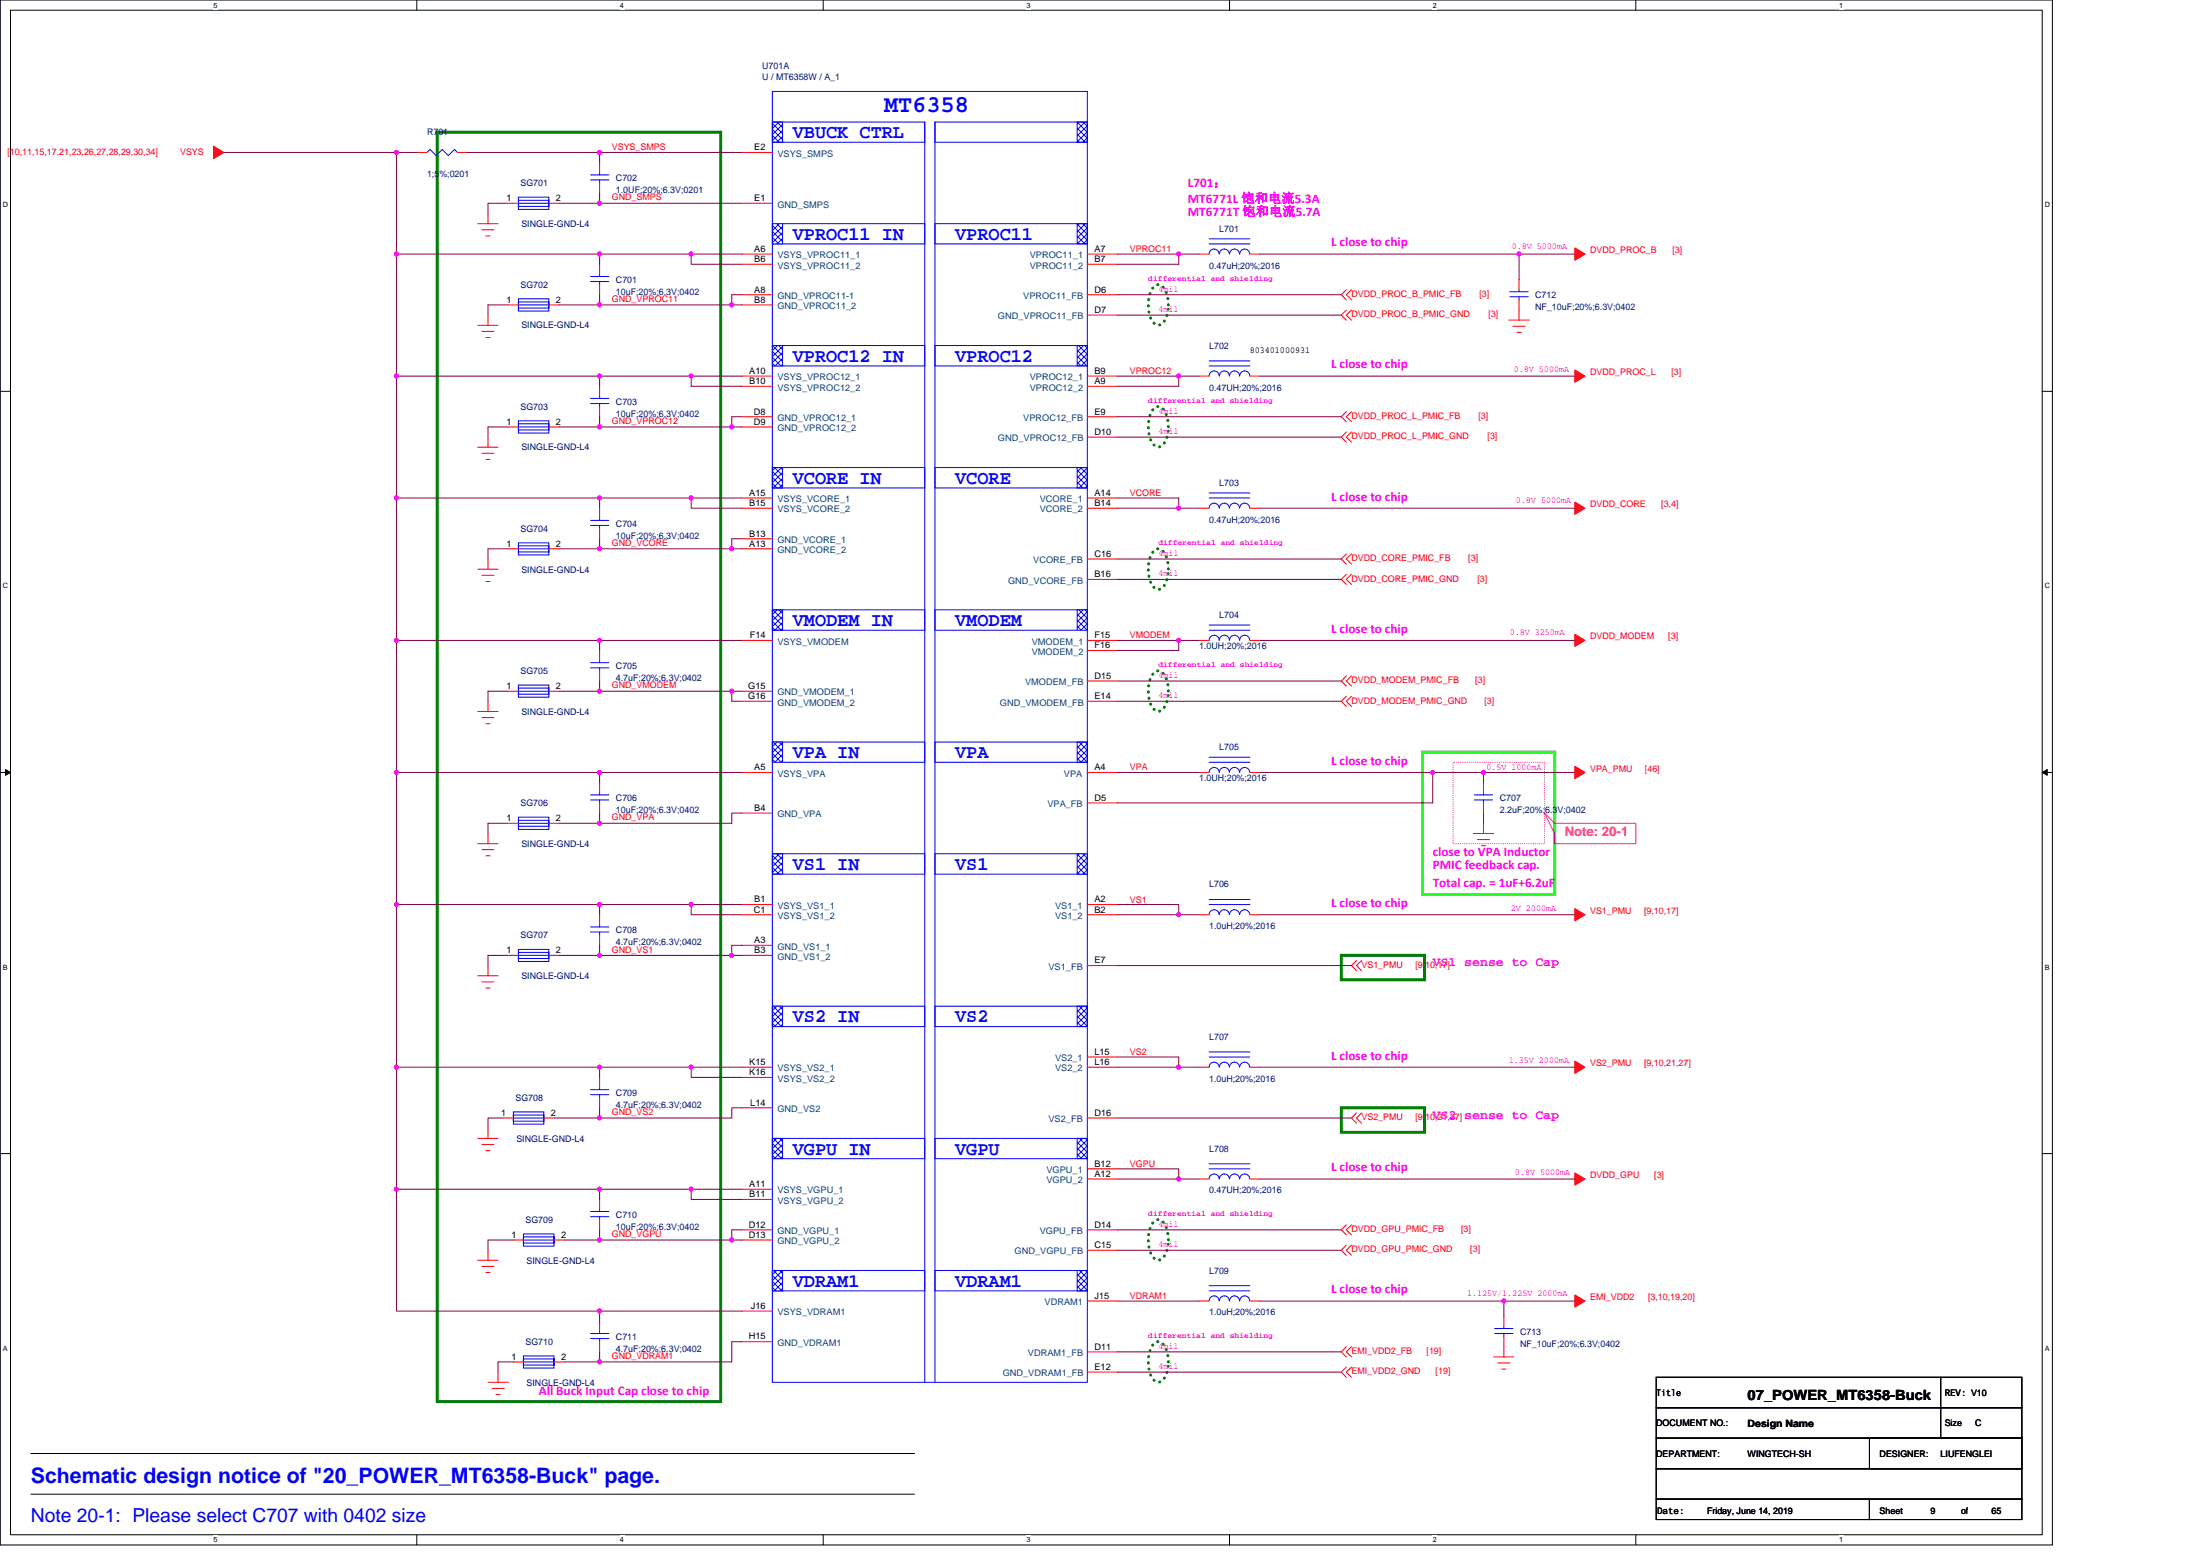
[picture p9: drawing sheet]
<svg xmlns="http://www.w3.org/2000/svg" width="297mm" height="210mm" viewBox="0 0 297 210" stroke-linecap="round" stroke-linejoin="round" font-family="sans-serif">
<path d="M0 0h277.1v208.5h-277.1zM1.4 1.4h274.3v205.7h-274.3z" fill="none" stroke="#000" stroke-width=".14"/>
<g fill="#fff">
<path d="M28.8 .1h.6v1.1h-.6z"/>
<path d="M28.8 207.3h.6v1.1h-.6z"/>
</g>
<path d="M56.3 0v1.4M56.3 207.1v1.4" fill="none" stroke="#000" stroke-width=".14"/>
<g fill="#fff">
<path d="M83.7 .1h.6v1.1h-.6z"/>
<path d="M83.7 207.3h.6v1.1h-.6z"/>
</g>
<path d="M111.1 0v1.4M111.1 207.1v1.4" fill="none" stroke="#000" stroke-width=".14"/>
<g fill="#fff">
<path d="M138.6 .1h.5v1.1h-.5z"/>
<path d="M138.6 207.3h.5v1.1h-.5z"/>
</g>
<path d="M166 0v1.4M166 207.1v1.4" fill="none" stroke="#000" stroke-width=".14"/>
<g fill="#fff">
<path d="M193.4 .1h.6v1.1h-.6z"/>
<path d="M193.4 207.3h.6v1.1h-.6z"/>
</g>
<path d="M220.9 0v1.4M220.9 207.1v1.4" fill="none" stroke="#000" stroke-width=".14"/>
<g fill="#fff">
<path d="M248.3 .1h.6v1.1h-.6z"/>
<path d="M248.3 207.3h.6v1.1h-.6z"/>
<path d="M.4 27.1h.7v1.1h-.7z"/>
<path d="M276.1 27.1h.7v1.1h-.7z"/>
<path d="M.4 78.5h.7v1.1h-.7z"/>
<path d="M276.1 78.5h.7v1.1h-.7z"/>
</g>
<path d="M0 52.8h1.4M275.7 52.8h1.4" fill="none" stroke="#000" stroke-width=".14"/>
<g fill="#fff">
<path d="M.4 130h.7v1.1h-.7z"/>
<path d="M276.1 130h.7v1.1h-.7z"/>
</g>
<path d="M0 104.2h1.4M275.7 104.2h1.4" fill="none" stroke="#000" stroke-width=".14"/>
<path d="M.7 103.8l.7 .4-.7 .4zM275.7 104.2l.7-.4v.8z" fill="#000" stroke="#000" stroke-width=".14"/>
<g fill="#fff">
<path d="M.4 181.4h.7v1.1h-.7z"/>
<path d="M276.1 181.4h.7v1.1h-.7z"/>
</g>
<g fill="none" stroke="#000" stroke-width=".14">
<path d="M0 155.7h1.4M275.7 155.7h1.4M4.2 196.2h119.3M223.6 185.9h38.4v4.1h-38.4zM223.6 190h38.4v4.1h-38.4zM223.6 198.2h49.4v4.1h-49.4zM223.6 194.1h49.4v4.1h-49.4zM252.4 194.1h20.6v4.1h-20.6zM262 185.9h11v4.1h-11zM262 190h11v4.1h-11zM4.2 201.6h119.3M223.6 202.3h28.8v2.8h-28.8z"/>
<path d="M252.4 202.3h20.6v2.8h-20.6z"/>
</g>
<path d="M59 17.8h38.3v171.3h-38.3zM181.1 128.9h11.2v3.3h-11.2zM181.1 149.5h11.2v3.3h-11.2z" fill="none" stroke="#008000" stroke-width=".4"/>
<path d="M192.1 101.5h17.8v19.2h-17.8z" fill="none" stroke="#0f0" stroke-width=".4"/>
<path d="M155.7 38.8a.82 .82 0 0 1 1.4 0 4.5 4.5 0 0 1 0 4.7 .81 .81 0 0 1-1.4 0 4.5 4.5 0 0 1 0-4.7zM155.7 55.2a.82 .82 0 0 1 1.4 0 4.5 4.5 0 0 1 0 4.8 .81 .81 0 0 1-1.4 0 4.5 4.5 0 0 1 0-4.8zM155.7 74.4a.81 .81 0 0 1 1.4 0 4.5 4.5 0 0 1 0 4.8 .81 .81 0 0 1-1.4 0 4.5 4.5 0 0 1 0-4.8zM155.7 90.9a.82 .82 0 0 1 1.4 0 4.5 4.5 0 0 1 0 4.7 .81 .81 0 0 1-1.4 0 4.5 4.5 0 0 1 0-4.7zM155.7 165a.82 .82 0 0 1 1.4 0 4.5 4.5 0 0 1 0 4.7 .81 .81 0 0 1-1.4 0 4.5 4.5 0 0 1 0-4.7zM155.7 181.4a.82 .82 0 0 1 1.4 0 4.5 4.5 0 0 1 0 4.7 .81 .81 0 0 1-1.4 0 4.5 4.5 0 0 1 0-4.7z" fill="none" stroke="#008000" stroke-width=".4" stroke-dasharray="0 .8"/>
<path d="M196.2 102.9h12.3v11h-12.3z" fill="none" stroke="#ff0080" stroke-width=".14" stroke-dasharray="0 .3"/>
<path d="M208.5 109.7l1.4 1.4h11v2.8h-11v-1.4z" fill="none" stroke="#ff0080" stroke-width=".14"/>
<g fill="none" stroke="#f00" stroke-width=".14">
<path d="M56.3 20.6h1.4M61.8 20.6h1.3M64.5 30.2h2.7M65.1 31h1.6M65.6 31.8h.6M65.9 28.8v1.4M68.6 27.4h1.4M74.1 27.4h1.4M81 21.9v1.4M81 24.7v1.4M161.9 34.3h1.4M168.8 34.3h1.3"/>
<path d="M181.8 39.1l-.7 .7 .7 .7M182.5 39.1l-.7 .7 .7 .7M64.5 43.9h2.7M65.1 44.7h1.6M65.6 45.6h.6M65.9 42.5v1.4M65.9 59v1.3M68.6 57.6h1.4M68.6 41.1h1.4M74.1 57.6h1.4M74.1 41.1h1.4M181.8 55.6l-.7 .6 .7 .7"/>
<path d="M181.8 41.8l-.7 .7 .7 .7M181.8 58.3l-.7 .7 .7 .7M182.5 55.6l-.7 .6 .7 .7M182.5 41.8l-.7 .7 .7 .7M182.5 58.3l-.7 .7 .7 .7M203.7 43.2h2.8M204.3 44h1.6M204.8 44.9h.6M205.1 41.8v1.4M64.5 60.3h2.7M64.5 76.8h2.7M65.1 61.2h1.6"/>
<path d="M65.1 77.6h1.6M65.6 62h.6M65.6 78.5h.6M65.9 75.4v1.4M68.6 74.1h1.4M74.1 74.1h1.4M81 68.6v1.4M81 71.3v1.4M161.9 68.6h1.4M168.8 68.6h1.3M181.8 74.8l-.7 .6 .7 .7M181.8 77.5l-.7 .7 .7 .7"/>
<path d="M182.5 74.8l-.7 .6 .7 .7M182.5 77.5l-.7 .7 .7 .7M64.5 96h2.7M65.1 96.8h1.6M65.6 97.7h.6M65.9 94.6v1.4M68.6 93.3h1.4M74.1 93.3h1.4M161.9 86.4h1.4M168.8 86.4h1.3M181.8 91.2l-.7 .7 .7 .7M181.8 94l-.7 .6 .7 .7"/>
<path d="M182.5 91.2l-.7 .7 .7 .7M182.5 94l-.7 .6 .7 .7M64.5 113.9h2.7M65.1 114.7h1.6M65.6 115.5h.6M65.9 112.5v1.4M68.6 111.1h1.4M74.1 111.1h1.4M81 105.6v1.4M81 108.4v1.3M161.9 104.2h1.4M168.8 104.2h1.3"/>
<path d="M198.9 112.5h2.8M199.5 113.3h1.6M200 114.1h.6M200.3 111.1v1.4M200.3 105.6v1.4M200.3 108.4v1.3M64.5 131.7h2.7M65.1 132.5h1.6M65.6 133.3h.6M65.9 130.3v1.4M81 123.4v1.4M81 126.2v1.4"/>
<path d="M161.9 123.4h1.4M168.8 123.4h1.3M183.2 129.6l-.7 .7 .7 .7M183.8 129.6l-.6 .7 .6 .7M64.5 153.6h2.7M65.1 154.5h1.6M65.6 155.3h.6M65.9 152.3v1.3M67.9 150.9h1.4M73.4 150.9h1.4M161.9 159.1h1.4M168.8 159.1h1.3"/>
<path d="M183.2 150.2l-.7 .7 .7 .7M183.8 150.2l-.6 .7 .6 .7M64.5 170.1h2.7M65.1 170.9h1.6M65.6 171.7h.6M65.9 168.7v1.4M69.3 167.3h1.4M74.8 167.3h1.4M81 161.9v1.3M81 164.6v1.4M81 178.3v1.4M181.8 165.3l-.7 .7 .7 .6"/>
<path d="M181.8 168l-.7 .7 .7 .7M182.5 165.3l-.7 .7 .7 .6M182.5 168l-.7 .7 .7 .7M65.9 186.5h2.7M66.4 187.4h1.7M67 188.2h.5M67.2 185.2v1.3M69.3 183.8h1.4M74.8 183.8h1.4M81 181.1v1.3M181.8 181.7l-.7 .7 .7 .7M181.8 184.5l-.7 .7 .7 .7"/>
<path d="M182.5 181.7l-.7 .7 .7 .7M182.5 184.5l-.7 .7 .7 .7M201.7 183.1h2.7M202.2 183.9h1.7M202.8 184.8h.5M203 181.7v1.4"/>
</g>
<g fill="#f00" stroke="#f00" stroke-width=".14">
<path d="M28.8 19.7l1.4 .9-1.4 .8z"/>
<path d="M212.6 33.5l1.4 .8-1.4 .8z"/>
<path d="M212.6 49.9l1.4 .9-1.4 .8z"/>
<path d="M212.6 67.8l1.4 .8-1.4 .8z"/>
<path d="M212.6 85.6l1.4 .8-1.4 .8z"/>
<path d="M212.6 103.4l1.4 .8-1.4 .9z"/>
<path d="M212.6 122.6l1.4 .8-1.4 .9z"/>
<path d="M212.6 143.2l1.4 .8-1.4 .8z"/>
<path d="M212.6 158.3l1.4 .8-1.4 .8z"/>
<path d="M212.6 174.8l1.4 .8-1.4 .8z"/>
</g>
<g fill="none" stroke="#00f" stroke-width=".14">
<path d="M57.7 20.6l.4-.4 .8 .8 .8-.8 .8 .8 .9-.8 .4 .4M70 27h4.1v.9h-4.1zM70 26.6h4.1v1.7h-4.1zM70 27.4h4.1M79.7 24.3h2.5M79.7 23.6h2.5M81 23.3v.3M81 24.3v.4M163.3 32.9h5.5M163.3 32.2h5.5M163.3 34.3a.68 .68 0 0 1 .6-.7 .68 .68 0 0 1 .7 .7 .69 .69 0 0 1 .7-.7 .69 .69 0 0 1 .7 .7M166 34.3a.68 .68 0 0 1 .7-.7 .68 .68 0 0 1 .7 .7"/>
<path d="M167.4 34.3a.68 .68 0 0 1 .7-.7 .68 .68 0 0 1 .6 .7M70 57.2h4.1v.8h-4.1zM70 56.8h4.1v1.6h-4.1zM70 40.7h4.1v.9h-4.1zM70 40.3h4.1v1.7h-4.1zM70 57.6h4.1M70 41.1h4.1M70 73.7h4.1v.8h-4.1zM70 73.3h4.1v1.6h-4.1zM70 74.1h4.1M79.7 70.9h2.5M79.7 70.2h2.5"/>
<path d="M81 70v.2M81 70.9v.4M163.3 67.2h5.5M163.3 66.5h5.5M163.3 68.6a.68 .68 0 0 1 .6-.7 .68 .68 0 0 1 .7 .7 .69 .69 0 0 1 .7-.7 .69 .69 0 0 1 .7 .7M166 68.6a.68 .68 0 0 1 .7-.7 .68 .68 0 0 1 .7 .7M167.4 68.6a.68 .68 0 0 1 .7-.7 .68 .68 0 0 1 .6 .7M70 92.9h4.1v.8h-4.1zM70 92.5h4.1v1.6h-4.1zM70 93.3h4.1M163.3 85h5.5M163.3 84.3h5.5"/>
<path d="M166 86.4a.69 .69 0 0 0-.7-.7 .69 .69 0 0 0-.7 .7 .68 .68 0 0 0-.7-.7 .68 .68 0 0 0-.6 .7M167.4 86.4a.68 .68 0 0 0-.7-.7 .68 .68 0 0 0-.7 .7M168.7 86.4a.68 .68 0 0 0-.6-.7 .68 .68 0 0 0-.7 .7M70 110.7h4.1v.8h-4.1zM70 110.3h4.1v1.6h-4.1zM70 111.1h4.1M79.7 107.9h2.5M79.7 107.3h2.5M81 107v.3M81 108v.4M163.3 102.9h5.5M163.3 102.2h5.5"/>
<path d="M163.3 104.2a.68 .68 0 0 1 .6-.6 .68 .68 0 0 1 .7 .6 .69 .69 0 0 1 .7-.6 .69 .69 0 0 1 .7 .6M166 104.2a.68 .68 0 0 1 .7-.6 .68 .68 0 0 1 .7 .6M167.4 104.2a.68 .68 0 0 1 .7-.6 .68 .68 0 0 1 .6 .6M199.1 107.9h2.4M199.1 107.3h2.4M200.3 107v.3M200.3 108v.4M79.7 125.8h2.5M79.7 125.1h2.5M81 124.8v.3M81 125.8v.4M163.3 122.1h5.5"/>
<path d="M163.3 121.4h5.5M166 123.4a.69 .69 0 0 0-.7-.6 .69 .69 0 0 0-.7 .6 .68 .68 0 0 0-.7-.6 .68 .68 0 0 0-.6 .6M167.4 123.4a.68 .68 0 0 0-.7-.6 .68 .68 0 0 0-.7 .6M168.7 123.4a.68 .68 0 0 0-.6-.6 .68 .68 0 0 0-.7 .6M69.3 150.5h4.1v.8h-4.1zM69.3 150.1h4.1v1.6h-4.1zM69.3 150.9h4.1M163.3 157.7h5.5M163.3 157.1h5.5M166 159.1a.69 .69 0 0 0-.7-.7 .69 .69 0 0 0-.7 .7 .68 .68 0 0 0-.7-.7 .68 .68 0 0 0-.6 .7M167.4 159.1a.68 .68 0 0 0-.7-.7 .68 .68 0 0 0-.7 .7M168.7 159.1a.68 .68 0 0 0-.6-.7 .68 .68 0 0 0-.7 .7"/>
<path d="M70.7 167.3h4.1M70.7 166.9h4.1v.8h-4.1zM70.7 166.5h4.1v1.7h-4.1zM79.7 164.2h2.5M79.7 163.5h2.5M79.7 180h2.5M81 163.2v.3M81 164.2v.4M81 179.7v.3M70.7 183.8h4.1M70.7 183.4h4.1v.8h-4.1zM70.7 183h4.1v1.6h-4.1z"/>
<path d="M79.7 180.6h2.5M81 180.6v.5"/>
</g>
<path d="M104.3 16.5h1.4v2.7h-1.4z" fill="#fff"/>
<path d="M104.3 16.5h1.4v2.7h-1.4z" fill-rule="evenodd" fill="#00f" stroke="#00f" stroke-width=".14"/>
<path d="M104.3 16.5h20.6v2.7h-20.6z" fill="none" stroke="#00f" stroke-width=".14"/>
<path d="M145.4 16.5h1.4v2.7h-1.4z" fill="#fff"/>
<path d="M145.4 16.5h1.4v2.7h-1.4z" fill-rule="evenodd" fill="#00f" stroke="#00f" stroke-width=".14"/>
<path d="M126.2 16.5h20.6v2.7h-20.6zM104.3 30.2h20.6v2.7h-20.6z" fill="none" stroke="#00f" stroke-width=".14"/>
<path d="M104.3 30.2h1.4v2.7h-1.4z" fill="#fff"/>
<path d="M104.3 30.2h1.4v2.7h-1.4z" fill-rule="evenodd" fill="#00f" stroke="#00f" stroke-width=".14"/>
<path d="M145.4 30.2h1.4v2.7h-1.4z" fill="#fff"/>
<path d="M145.4 30.2h1.4v2.7h-1.4z" fill-rule="evenodd" fill="#00f" stroke="#00f" stroke-width=".14"/>
<path d="M124.9 16.5v170M126.2 16.5v170M126.2 30.2h20.6v2.7h-20.6z" fill="none" stroke="#00f" stroke-width=".14"/>
<path d="M104.3 63.1h1.4v2.7h-1.4z" fill="#fff"/>
<path d="M104.3 63.1h1.4v2.7h-1.4z" fill-rule="evenodd" fill="#00f" stroke="#00f" stroke-width=".14"/>
<path d="M104.3 63.1h20.6v2.7h-20.6z" fill="none" stroke="#00f" stroke-width=".14"/>
<path d="M145.4 63.1h1.4v2.7h-1.4z" fill="#fff"/>
<path d="M145.4 63.1h1.4v2.7h-1.4z" fill-rule="evenodd" fill="#00f" stroke="#00f" stroke-width=".14"/>
<path d="M126.2 63.1h20.6v2.7h-20.6zM126.2 82.3h20.6v2.7h-20.6z" fill="none" stroke="#00f" stroke-width=".14"/>
<path d="M145.4 82.3h1.4v2.7h-1.4z" fill="#fff"/>
<path d="M145.4 82.3h1.4v2.7h-1.4z" fill-rule="evenodd" fill="#00f" stroke="#00f" stroke-width=".14"/>
<path d="M104.3 82.3h1.4v2.7h-1.4z" fill="#fff"/>
<path d="M104.3 82.3h1.4v2.7h-1.4z" fill-rule="evenodd" fill="#00f" stroke="#00f" stroke-width=".14"/>
<path d="M104.3 82.3h20.6v2.7h-20.6zM104.3 100.1h20.6v2.8h-20.6z" fill="none" stroke="#00f" stroke-width=".14"/>
<path d="M104.3 100.1h1.4v2.8h-1.4z" fill="#fff"/>
<path d="M104.3 100.1h1.4v2.8h-1.4z" fill-rule="evenodd" fill="#00f" stroke="#00f" stroke-width=".14"/>
<path d="M145.4 100.1h1.4v2.8h-1.4z" fill="#fff"/>
<path d="M145.4 100.1h1.4v2.8h-1.4z" fill-rule="evenodd" fill="#00f" stroke="#00f" stroke-width=".14"/>
<path d="M126.2 100.1h20.6v2.8h-20.6zM126.2 115.2h20.6v2.8h-20.6z" fill="none" stroke="#00f" stroke-width=".14"/>
<path d="M145.4 115.2h1.4v2.8h-1.4z" fill="#fff"/>
<path d="M145.4 115.2h1.4v2.8h-1.4z" fill-rule="evenodd" fill="#00f" stroke="#00f" stroke-width=".14"/>
<path d="M104.3 115.2h1.4v2.8h-1.4z" fill="#fff"/>
<path d="M104.3 115.2h1.4v2.8h-1.4z" fill-rule="evenodd" fill="#00f" stroke="#00f" stroke-width=".14"/>
<path d="M104.3 115.2h20.6v2.8h-20.6zM104.3 135.8h20.6v2.7h-20.6z" fill="none" stroke="#00f" stroke-width=".14"/>
<path d="M104.3 135.8h1.4v2.7h-1.4z" fill="#fff"/>
<path d="M104.3 135.8h1.4v2.7h-1.4z" fill-rule="evenodd" fill="#00f" stroke="#00f" stroke-width=".14"/>
<path d="M145.4 135.8h1.4v2.7h-1.4z" fill="#fff"/>
<path d="M145.4 135.8h1.4v2.7h-1.4z" fill-rule="evenodd" fill="#00f" stroke="#00f" stroke-width=".14"/>
<path d="M104.3 12.3h42.5v174.2h-42.5zM126.2 135.8h20.6v2.7h-20.6z" fill="none" stroke="#00f" stroke-width=".14"/>
<path d="M104.3 153.6h1.4v2.8h-1.4z" fill="#fff"/>
<path d="M104.3 153.6h1.4v2.8h-1.4z" fill-rule="evenodd" fill="#00f" stroke="#00f" stroke-width=".14"/>
<path d="M104.3 153.6h20.6v2.8h-20.6z" fill="none" stroke="#00f" stroke-width=".14"/>
<path d="M145.4 153.6h1.4v2.8h-1.4z" fill="#fff"/>
<path d="M145.4 153.6h1.4v2.8h-1.4z" fill-rule="evenodd" fill="#00f" stroke="#00f" stroke-width=".14"/>
<path d="M126.2 153.6h20.6v2.8h-20.6z" fill="none" stroke="#00f" stroke-width=".14"/>
<path d="M145.4 171.4h1.4v2.8h-1.4z" fill="#fff"/>
<path d="M145.4 171.4h1.4v2.8h-1.4z" fill-rule="evenodd" fill="#00f" stroke="#00f" stroke-width=".14"/>
<path d="M104.3 171.4h20.6v2.8h-20.6zM126.2 171.4h20.6v2.8h-20.6z" fill="none" stroke="#00f" stroke-width=".14"/>
<path d="M104.3 171.4h1.4v2.8h-1.4z" fill="#fff"/>
<path d="M104.3 171.4h1.4v2.8h-1.4z" fill-rule="evenodd" fill="#00f" stroke="#00f" stroke-width=".14"/>
<path d="M145.4 46.6h1.4v2.8h-1.4z" fill="#fff"/>
<path d="M145.4 46.6h1.4v2.8h-1.4z" fill-rule="evenodd" fill="#00f" stroke="#00f" stroke-width=".14"/>
<path d="M104.3 46.6h20.6v2.8h-20.6zM126.2 46.6h20.6v2.8h-20.6z" fill="none" stroke="#00f" stroke-width=".14"/>
<path d="M104.3 46.6h1.4v2.8h-1.4z" fill="#fff"/>
<path d="M104.3 46.6h1.4v2.8h-1.4z" fill-rule="evenodd" fill="#00f" stroke="#00f" stroke-width=".14"/>
<g fill="none" stroke="#f00" stroke-width=".14">
<path d="M81 35.7v1.3M81 38.4v1.4M100.2 20.6h4.1M100.2 34.3h4.1M100.2 35.7h4.1M100.2 39.8h4.1M100.2 27.4h4.1M146.8 34.3h4.1M146.8 35.7h4.1M146.8 39.8h4.1M205.1 37.7v1.4M81 52.1v1.4"/>
<path d="M81 54.9v1.3M100.2 56.2h4.1M100.2 41.1h4.1M100.2 50.8h4.1M100.2 52.1h4.1M100.2 57.6h4.1M146.8 42.5h4.1M146.8 52.1h4.1M146.8 59h4.1M146.8 50.8h4.1M146.8 56.2h4.1M161.9 50.8h1.4"/>
<path d="M168.8 50.8h1.3M205.1 40.5v1.3M100.2 67.2h4.1M100.2 68.6h4.1M100.2 74.1h4.1M100.2 72.7h4.1M146.8 67.2h4.1M146.8 68.6h4.1M146.8 75.4h4.1M146.8 78.2h4.1M81 87.8v1.4M81 90.5v1.4"/>
<path d="M100.2 86.4h4.1M100.2 93.3h4.1M100.2 94.6h4.1M146.8 86.4h4.1M146.8 91.9h4.1M146.8 94.6h4.1M146.8 87.8h4.1M100.2 104.2h4.1M100.2 109.7h4.1M146.8 104.2h4.1M146.8 108.4h4.1M68.6 128.9h1.4"/>
<path d="M74.1 128.9h1.4M100.2 122.1h4.1M100.2 127.6h4.1M100.2 128.9h4.1M100.2 123.4h4.1M146.8 122.1h4.1M146.8 123.4h4.1M146.8 130.3h4.1M81 145.4v1.4M81 148.1v1.4M100.2 144h4.1M100.2 149.5h4.1"/>
<path d="M100.2 145.4h4.1M146.8 142.6h4.1M146.8 144h4.1M146.8 150.9h4.1M146.8 159.1h4.1M146.8 157.7h4.1M161.9 144h1.4M168.8 144h1.3M100.2 176.9h4.1M100.2 166h4.1M100.2 167.3h4.1M100.2 160.5h4.1"/>
<path d="M100.2 161.9h4.1M146.8 175.6h4.1M146.8 168.7h4.1M146.8 166h4.1M161.9 175.6h1.4M168.8 175.6h1.3M203 177.6v1.4M100.2 181.1h4.1M146.8 182.4h4.1M146.8 185.2h4.1M203 180.4v1.3"/>
</g>
<g fill="none" stroke="#00f" stroke-width=".14">
<path d="M79.7 38h2.5M79.7 37.3h2.5M81 37v.3M81 38v.4M203.9 39.4h2.4M205.1 39.1v.3M79.7 54.5h2.5M79.7 53.8h2.5M81 53.5v.3M81 54.5v.4M163.3 49.4h5.5M163.3 48.7h5.5"/>
<path d="M163.3 50.7a.68 .68 0 0 1 .6-.6 .68 .68 0 0 1 .7 .6 .69 .69 0 0 1 .7-.6 .69 .69 0 0 1 .7 .6M166 50.7a.68 .68 0 0 1 .7-.6 .68 .68 0 0 1 .7 .6M167.4 50.7a.68 .68 0 0 1 .7-.6 .68 .68 0 0 1 .6 .6M203.9 40h2.4M205.1 40v.5M79.7 90.1h2.5M79.7 89.4h2.5M81 89.2v.2M81 90.1v.4M70 128.5h4.1v.8h-4.1zM70 128.1h4.1v1.7h-4.1zM70 128.9h4.1"/>
<path d="M79.7 147.7h2.5M79.7 147h2.5M81 146.8v.2M81 147.7v.4M163.3 142.6h5.5M163.3 142h5.5M166 144a.69 .69 0 0 0-.7-.7 .69 .69 0 0 0-.7 .7 .68 .68 0 0 0-.7-.7 .68 .68 0 0 0-.6 .7M167.4 144a.68 .68 0 0 0-.7-.7 .68 .68 0 0 0-.7 .7M168.7 144a.68 .68 0 0 0-.6-.7 .68 .68 0 0 0-.7 .7M163.3 174.2h5.5M163.3 173.5h5.5M163.3 175.6a.68 .68 0 0 1 .6-.7 .68 .68 0 0 1 .7 .7 .69 .69 0 0 1 .7-.7 .69 .69 0 0 1 .7 .7"/>
<path d="M166 175.6a.68 .68 0 0 1 .7-.7 .68 .68 0 0 1 .7 .7M167.4 175.6a.68 .68 0 0 1 .7-.7 .68 .68 0 0 1 .6 .7M201.8 180h2.5M201.8 179.3h2.5M203 179v.3M203 180v.4"/>
</g>
<g fill="none" stroke="#800040" stroke-width=".14">
<path d="M30.2 20.6h23.3M53.5 20.6v13.7M53.5 34.3v16.5M53.5 34.3h27.5M53.5 20.6h2.8M63.1 20.6h17.9M68.6 27.4h-2.7v1.4M75.5 27.4h5.5M81 34.3v1.4M81 39.8v1.3M81 20.6v1.3M81 34.3h12.3"/>
<path d="M81 26.1v1.3M81 20.6h19.2M81 27.4h19.2M93.3 34.3v1.4h6.9M93.3 34.3h6.9M100.2 39.8h-1.4v1.3M150.9 34.3h8.2M150.9 39.8h30.2M159.1 34.3h2.8M159.1 34.3v1.4h-8.2M170.1 34.3h35M212.6 34.3h-7.5v3.4"/>
<path d="M53.5 50.8v16.4M53.5 50.8h27.5M68.6 41.1h-2.7v1.4M68.6 57.6h-2.7v1.4M75.5 41.1h5.5M75.5 57.6h5.5M81 50.8v1.3M81 56.2v1.4M81 50.8h12.3M81 57.6h17.8M81 41.1h17.8M93.3 50.8v1.3h6.9"/>
<path d="M93.3 50.8h6.9M98.8 57.6h1.4M98.8 41.1h1.4M100.2 56.2h-1.4v1.4M150.9 50.8h8.2v1.3h-8.2M150.9 59h30.2M150.9 56.2h30.2M150.9 42.5h30.2M159.1 50.8h2.8M170.1 50.8h42.5M53.5 67.2v19.2M53.5 67.2h27.5"/>
<path d="M68.6 74.1h-2.7v1.3M75.5 74.1h5.5M81 67.2v1.4M81 72.7v1.4M81 67.2h12.3M81 74.1h17.8M93.3 67.2v1.4h6.9M93.3 67.2h6.9M98.8 74.1h1.4M100.2 72.7h-1.4v1.4M150.9 67.2h8.2v1.4M150.9 68.6h8.2"/>
<path d="M150.9 75.4h30.2M150.9 78.2h30.2M159.1 68.6h2.8M170.1 68.6h42.5M53.5 86.4v17.8M53.5 86.4h27.5M68.6 93.3h-2.7v1.3M75.5 93.3h5.5M81 86.4v1.4M81 86.4h19.2M81 91.9v1.4M81 93.3h17.8"/>
<path d="M98.8 93.3h1.4M98.8 93.3v1.3h1.4M150.9 94.6h30.2M150.9 86.4h8.2v1.4h-8.2M150.9 91.9h30.2M159.1 86.4h2.8M170.1 86.4h42.5M53.5 104.2h27.5M53.5 104.2v17.9M68.6 111.1h-2.7v1.4M75.5 111.1h5.5M81 104.2v1.4"/>
<path d="M81 104.2h19.2M81 109.7v1.4M100.2 109.7h-1.4v1.4h-17.8M150.9 104.2h11M170.1 104.2h23.3M193.4 104.2v4.2h-42.5M193.4 104.2h6.9M200.3 104.2h12.3M200.3 109.7v1.4M200.3 104.2v1.4M53.5 122.1v38.4M53.5 122.1h27.5"/>
<path d="M68.6 128.9h-2.7v1.4M75.5 128.9h5.5M81 122.1v1.3M81 127.6v1.3M81 122.1h12.3M81 128.9h17.8M93.3 122.1h6.9M93.3 122.1v1.3h6.9M98.8 128.9h1.4M100.2 127.6h-1.4v1.3M150.9 130.3h31.6M150.9 123.4h11"/>
<path d="M150.9 122.1h8.2v1.3M170.1 123.4h42.5M53.5 144h27.5M67.9 150.9h-2v1.4M74.8 150.9h6.2M81 144v1.4M81 144h12.3M81 149.5v1.4M93.3 144v1.4h6.9M93.3 144h6.9M100.2 149.5h-1.4v1.4h-17.8M150.9 150.9h31.6"/>
<path d="M150.9 144h11M150.9 159.1h11M150.9 142.6h8.2v1.4M150.9 157.7h8.2v1.4M170.1 144h42.5M170.1 159.1h42.5M53.5 160.5h27.5M53.5 160.5v16.4h27.5M69.3 167.3h-3.4v1.4M76.2 167.3h4.8M81 160.5v1.4M81 166v1.3"/>
<path d="M81 176.9v1.4M81 160.5h12.3M81 176.9h19.2M81 167.3h17.8M93.3 160.5h6.9M93.3 160.5v1.4h6.9M98.8 167.3h1.4M100.2 166h-1.4v1.3M150.9 175.6h11M150.9 166h30.2M150.9 168.7h30.2M170.1 175.6h32.9"/>
<path d="M212.6 175.6h-9.6v2M69.3 183.8h-2.1v1.4M76.2 183.8h4.8M81 182.4v1.4M100.2 181.1h-1.4v2.7h-17.8M150.9 182.4h30.2M150.9 185.2h30.2"/>
</g>
<g fill="#f0f" stroke="#f0f" stroke-width=".14">
<circle cx="200.3" cy="104.2" r=".27"/>
<circle cx="159.1" cy="123.4" r=".27"/>
<circle cx="159.1" cy="144" r=".27"/>
<circle cx="80.9" cy="150.9" r=".27"/>
<circle cx="98.8" cy="128.9" r=".27"/>
<circle cx="80.9" cy="128.9" r=".27"/>
<circle cx="80.9" cy="104.2" r=".27"/>
<circle cx="80.9" cy="111.1" r=".27"/>
<circle cx="98.8" cy="167.3" r=".27"/>
<circle cx="80.9" cy="167.3" r=".27"/>
<circle cx="80.9" cy="183.8" r=".27"/>
<circle cx="53.5" cy="144" r=".27"/>
<circle cx="53.5" cy="160.5" r=".27"/>
<circle cx="53.5" cy="20.6" r=".27"/>
<circle cx="159.1" cy="159.1" r=".27"/>
<circle cx="193.4" cy="104.2" r=".27"/>
<circle cx="98.8" cy="93.3" r=".27"/>
<circle cx="159.1" cy="86.4" r=".27"/>
<circle cx="98.8" cy="74" r=".27"/>
<circle cx="80.9" cy="74" r=".27"/>
<circle cx="53.5" cy="50.7" r=".27"/>
<circle cx="53.5" cy="67.2" r=".27"/>
<circle cx="98.8" cy="57.6" r=".27"/>
<circle cx="80.9" cy="57.6" r=".27"/>
<circle cx="98.8" cy="41.1" r=".27"/>
<circle cx="80.9" cy="41.1" r=".27"/>
<circle cx="80.9" cy="20.6" r=".27"/>
<circle cx="159.1" cy="68.6" r=".27"/>
<circle cx="159.1" cy="50.7" r=".27"/>
<circle cx="159.1" cy="34.3" r=".27"/>
<circle cx="93.3" cy="34.3" r=".27"/>
<circle cx="93.3" cy="50.7" r=".27"/>
<circle cx="93.3" cy="67.2" r=".27"/>
<circle cx="93.3" cy="122.1" r=".27"/>
<circle cx="93.3" cy="144" r=".27"/>
<circle cx="93.3" cy="160.5" r=".27"/>
<circle cx="80.9" cy="93.3" r=".27"/>
<circle cx="80.9" cy="27.4" r=".27"/>
<circle cx="53.5" cy="34.3" r=".27"/>
<circle cx="80.9" cy="34.3" r=".27"/>
<circle cx="80.9" cy="50.7" r=".27"/>
<circle cx="80.9" cy="67.2" r=".27"/>
<circle cx="53.5" cy="86.4" r=".27"/>
<circle cx="80.9" cy="86.4" r=".27"/>
<circle cx="53.5" cy="104.2" r=".27"/>
<circle cx="53.5" cy="122.1" r=".27"/>
<circle cx="80.9" cy="122.1" r=".27"/>
<circle cx="80.9" cy="144" r=".27"/>
<circle cx="80.9" cy="160.5" r=".27"/>
<circle cx="80.9" cy="176.9" r=".27"/>
<circle cx="203" cy="175.6" r=".27"/>
<circle cx="205.1" cy="34.3" r=".27"/>
</g>
<text font-size="3.3" fill="#00f" x="119.4" y="15.1">MT6358</text>
<text font-size="2.9" fill="#00f" x="4.2" y="200.2">Schematic design notice of &quot;20_POWER_MT6358-Buck&quot; page.</text>
<g font-size="2.6" fill="#00f">
<text x="107" y="18.6">VBUCK CTRL</text>
<text x="107" y="32.4">VPROC11 IN</text>
<text x="129" y="32.4">VPROC11</text>
<text x="107" y="48.8">VPROC12 IN</text>
<text x="129" y="48.8">VPROC12</text>
<text x="107" y="65.3">VCORE IN</text>
<text x="129" y="65.3">VCORE</text>
<text x="107" y="84.5">VMODEM IN</text>
<text x="129" y="84.5">VMODEM</text>
<text x="107" y="102.3">VPA IN</text>
<text x="129" y="102.3">VPA</text>
<text x="107" y="117.4">VS1 IN</text>
<text x="129" y="117.4">VS1</text>
<text x="107" y="138">VS2 IN</text>
<text x="129" y="138">VS2</text>
<text x="107" y="155.8">VGPU IN</text>
<text x="129" y="155.8">VGPU</text>
<text x="107" y="173.6">VDRAM1</text>
<text x="129" y="173.6">VDRAM1</text>
<text x="4.2" y="205.3">Note 20-1: Please select C707 with 0402 size</text>
</g>
<text font-size="1.9" x="236" y="189">07_POWER_MT6358-Buck</text>
<g font-size="1.8" fill="#f0f">
<text x="160.4" y="27.3">MT6771L 饱和电流5.3A</text>
<text x="160.4" y="29.1">MT6771T 饱和电流5.7A</text>
<text x="160.4" y="25.3">L701：</text>
<text x="179.7" y="33.3">L close to chip</text>
<text x="179.7" y="49.7">L close to chip</text>
<text x="179.7" y="67.5">L close to chip</text>
<text x="179.7" y="85.4">L close to chip</text>
<text x="179.7" y="103.2">L close to chip</text>
<text x="193.4" y="115.5">close to VPA Inductor</text>
<text x="193.4" y="117.3">PMIC feedback cap.</text>
<text x="193.4" y="119.7">Total cap. = 1uF+6.2uF</text>
<text x="179.7" y="122.4">L close to chip</text>
<text x="193.4" y="130.4">VS1 sense to Cap</text>
<text x="179.7" y="143">L close to chip</text>
<text x="193.4" y="151">VS2 sense to Cap</text>
<text x="179.7" y="158.1">L close to chip</text>
<text x="179.7" y="174.5">L close to chip</text>
<text x="72.7" y="188.2">All Buck Input Cap close to chip</text>
</g>
<text font-size="1.8" fill="#ff0080" x="211.3" y="112.8">Note: 20-1</text>
<text font-size="1.4" x="236" y="192.6">Design Name</text>
<g font-size="1.2" fill="#000080">
<text x="102.9" y="9.4">U701A</text>
<text x="102.9" y="10.7">U / MT6358W / A_1</text>
<text x="57.7" y="18.3">R701</text>
<text x="57.7" y="23.9">1;5%;0201</text>
<text x="70.3" y="25.1">SG701</text>
<text x="83.2" y="24.4">C702</text>
<text x="83.2" y="26.1">1.0UF;20%;6.3V;0201</text>
<text x="70.4" y="30.6">SINGLE-GND-L4</text>
<text x="164.6" y="31.3">L701</text>
<text x="70.3" y="38.8">SG702</text>
<text x="83.2" y="38.2">C701</text>
<text x="83.2" y="39.8">10uF;20%;6.3V;0402</text>
<text x="163.3" y="36.2">0.47uH;20%;2016</text>
<text x="207.3" y="40.2">C712</text>
<text x="207.3" y="41.9">NF_10uF;20%;6.3V;0402</text>
<text x="70.4" y="44.3">SINGLE-GND-L4</text>
<text x="163.3" y="47.1">L702</text>
<text x="163.3" y="52.7">0.47UH;20%;2016</text>
<text x="70.3" y="55.3">SG703</text>
<text x="83.2" y="54.6">C703</text>
<text x="83.2" y="56.3">10uF;20%;6.3V;0402</text>
<text x="70.4" y="60.8">SINGLE-GND-L4</text>
<text x="164.6" y="65.6">L703</text>
<text x="70.3" y="71.8">SG704</text>
<text x="83.2" y="71.1">C704</text>
<text x="163.3" y="70.5">0.47uH;20%;2016</text>
<text x="70.4" y="77.3">SINGLE-GND-L4</text>
<text x="83.2" y="72.7">10uF;20%;6.3V;0402</text>
<text x="164.6" y="83.4">L704</text>
<text x="161.9" y="87.5">1.0UH;20%;2016</text>
<text x="70.3" y="91">SG705</text>
<text x="83.2" y="90.3">C705</text>
<text x="83.2" y="91.9">4.7uF;20%;6.3V;0402</text>
<text x="70.4" y="96.5">SINGLE-GND-L4</text>
<text x="164.6" y="101.3">L705</text>
<text x="161.9" y="105.4">1.0UH;20%;2016</text>
<text x="70.3" y="108.8">SG706</text>
<text x="83.2" y="108.1">C706</text>
<text x="83.2" y="109.7">10uF;20%;6.3V;0402</text>
<text x="202.5" y="108.1">C707</text>
<text x="202.5" y="109.7">2.2uF;20%;6.3V;0402</text>
<text x="70.4" y="114.3">SINGLE-GND-L4</text>
<text x="163.3" y="119.8">L706</text>
<text x="83.2" y="125.9">C708</text>
<text x="163.3" y="125.4">1.0uH;20%;2016</text>
<text x="70.3" y="126.6">SG707</text>
<text x="83.2" y="127.6">4.7uF;20%;6.3V;0402</text>
<text x="70.4" y="132.1">SINGLE-GND-L4</text>
<text x="163.3" y="140.3">L707</text>
<text x="69.6" y="148.6">SG708</text>
<text x="83.2" y="147.9">C709</text>
<text x="83.2" y="149.5">4.7uF;20%;6.3V;0402</text>
<text x="163.3" y="146">1.0uH;20%;2016</text>
<text x="69.7" y="154.1">SINGLE-GND-L4</text>
<text x="163.3" y="155.4">L708</text>
<text x="163.3" y="161.1">0.47UH;20%;2016</text>
<text x="70.9" y="165">SG709</text>
<text x="83.2" y="164.3">C710</text>
<text x="83.2" y="166">10uF;20%;6.3V;0402</text>
<text x="71.1" y="170.5">SINGLE-GND-L4</text>
<text x="163.3" y="171.9">L709</text>
<text x="163.3" y="177.5">1.0uH;20%;2016</text>
<text x="70.9" y="181.5">SG710</text>
<text x="83.2" y="180.8">C711</text>
<text x="83.2" y="182.5">4.7uF;20%;6.3V;0402</text>
<text x="205.2" y="180.1">C713</text>
<text x="205.2" y="181.8">NF_10uF;20%;6.3V;0402</text>
<text x="71.1" y="187">SINGLE-GND-L4</text>
</g>
<g font-size="1.2" fill="#f00">
<text x="1" y="20.9">[10,11,15,17,21,23,26,27,28,29,30,34]</text>
<text x="24.3" y="20.9">VSYS</text>
<text x="82.6" y="20.2">VSYS_SMPS</text>
<text x="82.6" y="27.1">GND_SMPS</text>
<text x="152.6" y="34">VPROC11</text>
<text x="214.7" y="34.2">DVDD_PROC_B</text>
<text x="225.8" y="34.2">[3]</text>
<text x="82.6" y="40.8">GND_VPROC11</text>
<text x="182.5" y="40.1">DVDD_PROC_B_PMIC_FB</text>
<text x="199.7" y="40.1">[3]</text>
<text x="182.5" y="42.8">DVDD_PROC_B_PMIC_GND</text>
<text x="201" y="42.8">[3]</text>
<text x="152.6" y="50.5">VPROC12</text>
<text x="214.7" y="50.6">DVDD_PROC_L</text>
<text x="225.7" y="50.6">[3]</text>
<text x="82.6" y="57.2">GND_VPROC12</text>
<text x="182.5" y="56.5">DVDD_PROC_L_PMIC_FB</text>
<text x="182.5" y="59.3">DVDD_PROC_L_PMIC_GND</text>
<text x="199.6" y="56.5">[3]</text>
<text x="200.8" y="59.3">[3]</text>
<text x="152.6" y="66.9">VCORE</text>
<text x="214.7" y="68.5">DVDD_CORE</text>
<text x="224.3" y="68.5">[3,4]</text>
<text x="82.6" y="73.7">GND_VCORE</text>
<text x="182.5" y="75.7">DVDD_CORE_PMIC_FB</text>
<text x="198.2" y="75.7">[3]</text>
<text x="182.5" y="78.5">DVDD_CORE_PMIC_GND</text>
<text x="199.5" y="78.5">[3]</text>
<text x="152.6" y="86.1">VMODEM</text>
<text x="214.7" y="86.3">DVDD_MODEM</text>
<text x="225.3" y="86.3">[3]</text>
<text x="82.6" y="92.9">GND_VMODEM</text>
<text x="182.5" y="92.2">DVDD_MODEM_PMIC_FB</text>
<text x="182.5" y="95">DVDD_MODEM_PMIC_GND</text>
<text x="199.2" y="92.2">[3]</text>
<text x="200.4" y="95">[3]</text>
<text x="152.6" y="104">VPA</text>
<text x="214.7" y="104.1">VPA_PMU</text>
<text x="222.1" y="104.1">[46]</text>
<text x="82.6" y="110.7">GND_VPA</text>
<text x="152.6" y="121.8">VS1</text>
<text x="214.7" y="123.3">VS1_PMU</text>
<text x="222" y="123.3">[9,10,17]</text>
<text x="82.6" y="128.5">GND_VS1</text>
<text x="183.8" y="130.6">VS1_PMU</text>
<text x="191.1" y="130.6">[9,10,17]</text>
<text x="152.6" y="142.4">VS2</text>
<text x="214.7" y="143.9">VS2_PMU</text>
<text x="222" y="143.9">[9,10,21,27]</text>
<text x="82.6" y="150.5">GND_VS2</text>
<text x="183.8" y="151.2">VS2_PMU</text>
<text x="191.1" y="151.2">[9,10,21,27]</text>
<text x="152.6" y="157.5">VGPU</text>
<text x="214.7" y="159">DVDD_GPU</text>
<text x="223.3" y="159">[3]</text>
<text x="82.6" y="167">GND_VGPU</text>
<text x="182.5" y="166.3">DVDD_GPU_PMIC_FB</text>
<text x="197.3" y="166.3">[3]</text>
<text x="182.5" y="169">DVDD_GPU_PMIC_GND</text>
<text x="198.5" y="169">[3]</text>
<text x="152.6" y="175.3">VDRAM1</text>
<text x="214.7" y="175.5">EMI_VDD2</text>
<text x="222.5" y="175.5">[3,10,19,20]</text>
<text x="82.6" y="183.4">GND_VDRAM1</text>
<text x="182.5" y="182.7">EMI_VDD2_FB</text>
<text x="182.5" y="185.5">EMI_VDD2_GND</text>
<text x="192.6" y="182.7">[19]</text>
<text x="193.8" y="185.5">[19]</text>
</g>
<g font-size="1.2">
<text x="101.8" y="20.3">E2</text>
<text x="68.4" y="27.1">1</text>
<text x="75.1" y="27.1">2</text>
<text x="101.8" y="27.1">E1</text>
<text x="101.8" y="34">A6</text>
<text x="101.8" y="35.4">B6</text>
<text x="147.8" y="34">A7</text>
<text x="147.8" y="35.4">B7</text>
<text x="68.4" y="40.9">1</text>
<text x="75.1" y="40.9">2</text>
<text x="101.8" y="39.5">A8</text>
<text x="101.8" y="40.9">B8</text>
<text x="147.8" y="39.5">D6</text>
<text x="147.8" y="42.2">D7</text>
<text x="168.8" y="47.6">803401000931</text>
<text x="101.2" y="50.5">A10</text>
<text x="101.2" y="51.8">B10</text>
<text x="147.8" y="51.8">A9</text>
<text x="147.8" y="50.5">B9</text>
<text x="68.4" y="57.3">1</text>
<text x="75.1" y="57.3">2</text>
<text x="101.8" y="55.9">D8</text>
<text x="101.8" y="57.3">D9</text>
<text x="147.8" y="58.7">D10</text>
<text x="147.8" y="55.9">E9</text>
<text x="101.2" y="66.9">A15</text>
<text x="101.2" y="68.3">B15</text>
<text x="147.8" y="66.9">A14</text>
<text x="147.8" y="68.3">B14</text>
<text x="68.4" y="73.8">1</text>
<text x="75.1" y="73.8">2</text>
<text x="101.2" y="73.8">A13</text>
<text x="101.2" y="72.4">B13</text>
<text x="147.8" y="75.1">C16</text>
<text x="147.8" y="77.9">B16</text>
<text x="101.2" y="86.1">F14</text>
<text x="147.8" y="86.1">F15</text>
<text x="147.8" y="87.5">F16</text>
<text x="68.4" y="93">1</text>
<text x="75.1" y="93">2</text>
<text x="101" y="93">G15</text>
<text x="101" y="94.3">G16</text>
<text x="147.8" y="94.3">E14</text>
<text x="147.8" y="91.6">D15</text>
<text x="101.8" y="103.9">A5</text>
<text x="147.8" y="103.9">A4</text>
<text x="68.4" y="110.8">1</text>
<text x="75.1" y="110.8">2</text>
<text x="101.8" y="109.4">B4</text>
<text x="147.8" y="108.1">D5</text>
<text x="101.8" y="123.1">C1</text>
<text x="101.8" y="121.8">B1</text>
<text x="147.8" y="121.8">A2</text>
<text x="147.8" y="123.1">B2</text>
<text x="68.4" y="128.6">1</text>
<text x="75.1" y="128.6">2</text>
<text x="101.8" y="127.3">A3</text>
<text x="101.8" y="128.6">B3</text>
<text x="147.8" y="130">E7</text>
<text x="101.2" y="143.7">K15</text>
<text x="147.8" y="142.3">L15</text>
<text x="147.8" y="143.7">L16</text>
<text x="101.2" y="145.1">K16</text>
<text x="101.3" y="149.2">L14</text>
<text x="67.7" y="150.6">1</text>
<text x="74.4" y="150.6">2</text>
<text x="147.8" y="150.6">D16</text>
<text x="101.2" y="160.2">A11</text>
<text x="101.2" y="161.6">B11</text>
<text x="147.8" y="158.8">A12</text>
<text x="147.8" y="157.4">B12</text>
<text x="69" y="167">1</text>
<text x="75.8" y="167">2</text>
<text x="101.1" y="165.7">D12</text>
<text x="101.1" y="167">D13</text>
<text x="147.8" y="165.7">D14</text>
<text x="147.8" y="168.4">C15</text>
<text x="101.4" y="176.6">J16</text>
<text x="147.8" y="175.3">J15</text>
<text x="69" y="183.5">1</text>
<text x="75.8" y="183.5">2</text>
<text x="101.1" y="180.8">H15</text>
<text x="147.8" y="182.1">D11</text>
<text x="147.8" y="184.9">E12</text>
<text x="223.6" y="188.4">Title</text>
<text x="262.6" y="188.4">REV: V10</text>
<text x="223.6" y="192.5">DOCUMENT NO.:</text>
<text x="223.6" y="196.6">DEPARTMENT:</text>
<text x="236" y="196.6">WINGTECH-SH</text>
<text x="253.8" y="196.6">DESIGNER:</text>
<text x="262" y="196.6">LIUFENGLEI</text>
<text x="262.6" y="192.5">Size</text>
<text x="266.7" y="192.5">C</text>
<text x="223.7" y="204.3">Date:</text>
<text x="230.5" y="204.3">Friday, June 14, 2019</text>
<text x="253.8" y="204.3">Sheet</text>
<text x="260.6" y="204.3">9</text>
<text x="264.8" y="204.3">of</text>
<text x="268.9" y="204.3">65</text>
</g>
<g font-size="1.2" fill="#004080">
<text x="105" y="21.1">VSYS_SMPS</text>
<text x="105" y="28">GND_SMPS</text>
<text x="105" y="34.9">VSYS_VPROC11_1</text>
<text x="139" y="34.9">VPROC11_1</text>
<text x="105" y="36.2">VSYS_VPROC11_2</text>
<text x="105" y="40.3">GND_VPROC11-1</text>
<text x="105" y="41.7">GND_VPROC11_2</text>
<text x="138.2" y="40.3">VPROC11_FB</text>
<text x="139" y="36.2">VPROC11_2</text>
<text x="134.7" y="43.1">GND_VPROC11_FB</text>
<text x="105" y="51.3">VSYS_VPROC12_1</text>
<text x="105" y="52.7">VSYS_VPROC12_2</text>
<text x="139" y="52.7">VPROC12_2</text>
<text x="139" y="51.3">VPROC12_1</text>
<text x="105" y="56.8">GND_VPROC12_1</text>
<text x="105" y="58.2">GND_VPROC12_2</text>
<text x="134.7" y="59.6">GND_VPROC12_FB</text>
<text x="138.2" y="56.8">VPROC12_FB</text>
<text x="105" y="67.8">VSYS_VCORE_1</text>
<text x="105" y="69.2">VSYS_VCORE_2</text>
<text x="140.4" y="67.8">VCORE_1</text>
<text x="140.4" y="69.2">VCORE_2</text>
<text x="105" y="74.6">GND_VCORE_2</text>
<text x="105" y="73.3">GND_VCORE_1</text>
<text x="139.5" y="76">VCORE_FB</text>
<text x="136.1" y="78.8">GND_VCORE_FB</text>
<text x="105" y="87">VSYS_VMODEM</text>
<text x="139.3" y="87">VMODEM_1</text>
<text x="139.3" y="88.3">VMODEM_2</text>
<text x="105" y="93.9">GND_VMODEM_1</text>
<text x="105" y="95.2">GND_VMODEM_2</text>
<text x="135" y="95.2">GND_VMODEM_FB</text>
<text x="138.4" y="92.5">VMODEM_FB</text>
<text x="105" y="104.8">VSYS_VPA</text>
<text x="143.7" y="104.8">VPA</text>
<text x="105" y="110.3">GND_VPA</text>
<text x="141.4" y="108.9">VPA_FB</text>
<text x="105" y="122.6">VSYS_VS1_1</text>
<text x="105" y="124">VSYS_VS1_2</text>
<text x="142.4" y="122.6">VS1_1</text>
<text x="142.4" y="124">VS1_2</text>
<text x="105" y="128.1">GND_VS1_1</text>
<text x="105" y="129.5">GND_VS1_2</text>
<text x="141.6" y="130.9">VS1_FB</text>
<text x="142.4" y="143.2">VS2_1</text>
<text x="105" y="144.6">VSYS_VS2_1</text>
<text x="105" y="146">VSYS_VS2_2</text>
<text x="142.4" y="144.6">VS2_2</text>
<text x="105" y="150.1">GND_VS2</text>
<text x="141.6" y="151.4">VS2_FB</text>
<text x="105" y="161.1">VSYS_VGPU_1</text>
<text x="141.3" y="159.7">VGPU_2</text>
<text x="141.3" y="158.3">VGPU_1</text>
<text x="105" y="166.5">GND_VGPU_1</text>
<text x="105" y="167.9">GND_VGPU_2</text>
<text x="105" y="162.4">VSYS_VGPU_2</text>
<text x="140.4" y="166.5">VGPU_FB</text>
<text x="137" y="169.3">GND_VGPU_FB</text>
<text x="105" y="177.5">VSYS_VDRAM1</text>
<text x="141" y="176.1">VDRAM1</text>
<text x="105" y="181.6">GND_VDRAM1</text>
<text x="135.4" y="185.7">GND_VDRAM1_FB</text>
<text x="138.8" y="183">VDRAM1_FB</text>
</g>
<g font-size="1.2" fill="#f0f">
<text x="204.1" y="33.6">0.8V 5000mA</text>
<text x="156.4" y="39.4">4mil</text>
<text x="156.4" y="42.1">4mil</text>
<text x="204.4" y="50.2">0.8V 5000mA</text>
<text x="156.4" y="58.6">4mil</text>
<text x="156.4" y="55.8">4mil</text>
<text x="204.7" y="67.9">0.8V 5000mA</text>
<text x="156.4" y="77.8">4mil</text>
<text x="156.4" y="75">4mil</text>
<text x="203.9" y="85.7">0.8V 3250mA</text>
<text x="156.4" y="94.3">4mil</text>
<text x="156.4" y="91.5">4mil</text>
<text x="200.7" y="103.8">0.5V 1000mA</text>
<text x="204" y="122.9">2V 2000mA</text>
<text x="203.7" y="143.5">1.35V 2000mA</text>
<text x="204.6" y="158.6">0.8V 5000mA</text>
<text x="156.4" y="165.6">4mil</text>
<text x="156.4" y="168.3">4mil</text>
<text x="198.1" y="174.9">1.125V/1.225V 2000mA</text>
<text x="156.4" y="184.8">4mil</text>
<text x="156.4" y="182">4mil</text>
</g>
<g font-size="1.1" fill="#f0f">
<text x="155" y="37.9">differential and shielding</text>
<text x="155" y="54.4">differential and shielding</text>
<text x="156.4" y="73.6">differential and shielding</text>
<text x="156.4" y="90">differential and shielding</text>
<text x="155" y="164.1">differential and shielding</text>
<text x="155" y="180.6">differential and shielding</text>
</g>
<g font-size="1">
<text x="28.8" y="1">5</text>
<text x="83.7" y="1">4</text>
<text x="138.6" y="1">3</text>
<text x="193.4" y="1">2</text>
<text x="248.3" y="1">1</text>
<text x=".4" y="28">D</text>
<text x="276.1" y="28">D</text>
<text x=".4" y="79.4">C</text>
<text x="276.1" y="79.4">C</text>
<text x=".4" y="130.9">B</text>
<text x="276.1" y="130.9">B</text>
<text x=".4" y="182.3">A</text>
<text x="276.1" y="182.3">A</text>
<text x="28.8" y="208.2">5</text>
<text x="83.7" y="208.2">4</text>
<text x="138.6" y="208.2">3</text>
<text x="193.4" y="208.2">2</text>
<text x="248.3" y="208.2">1</text>
</g>
</svg>
